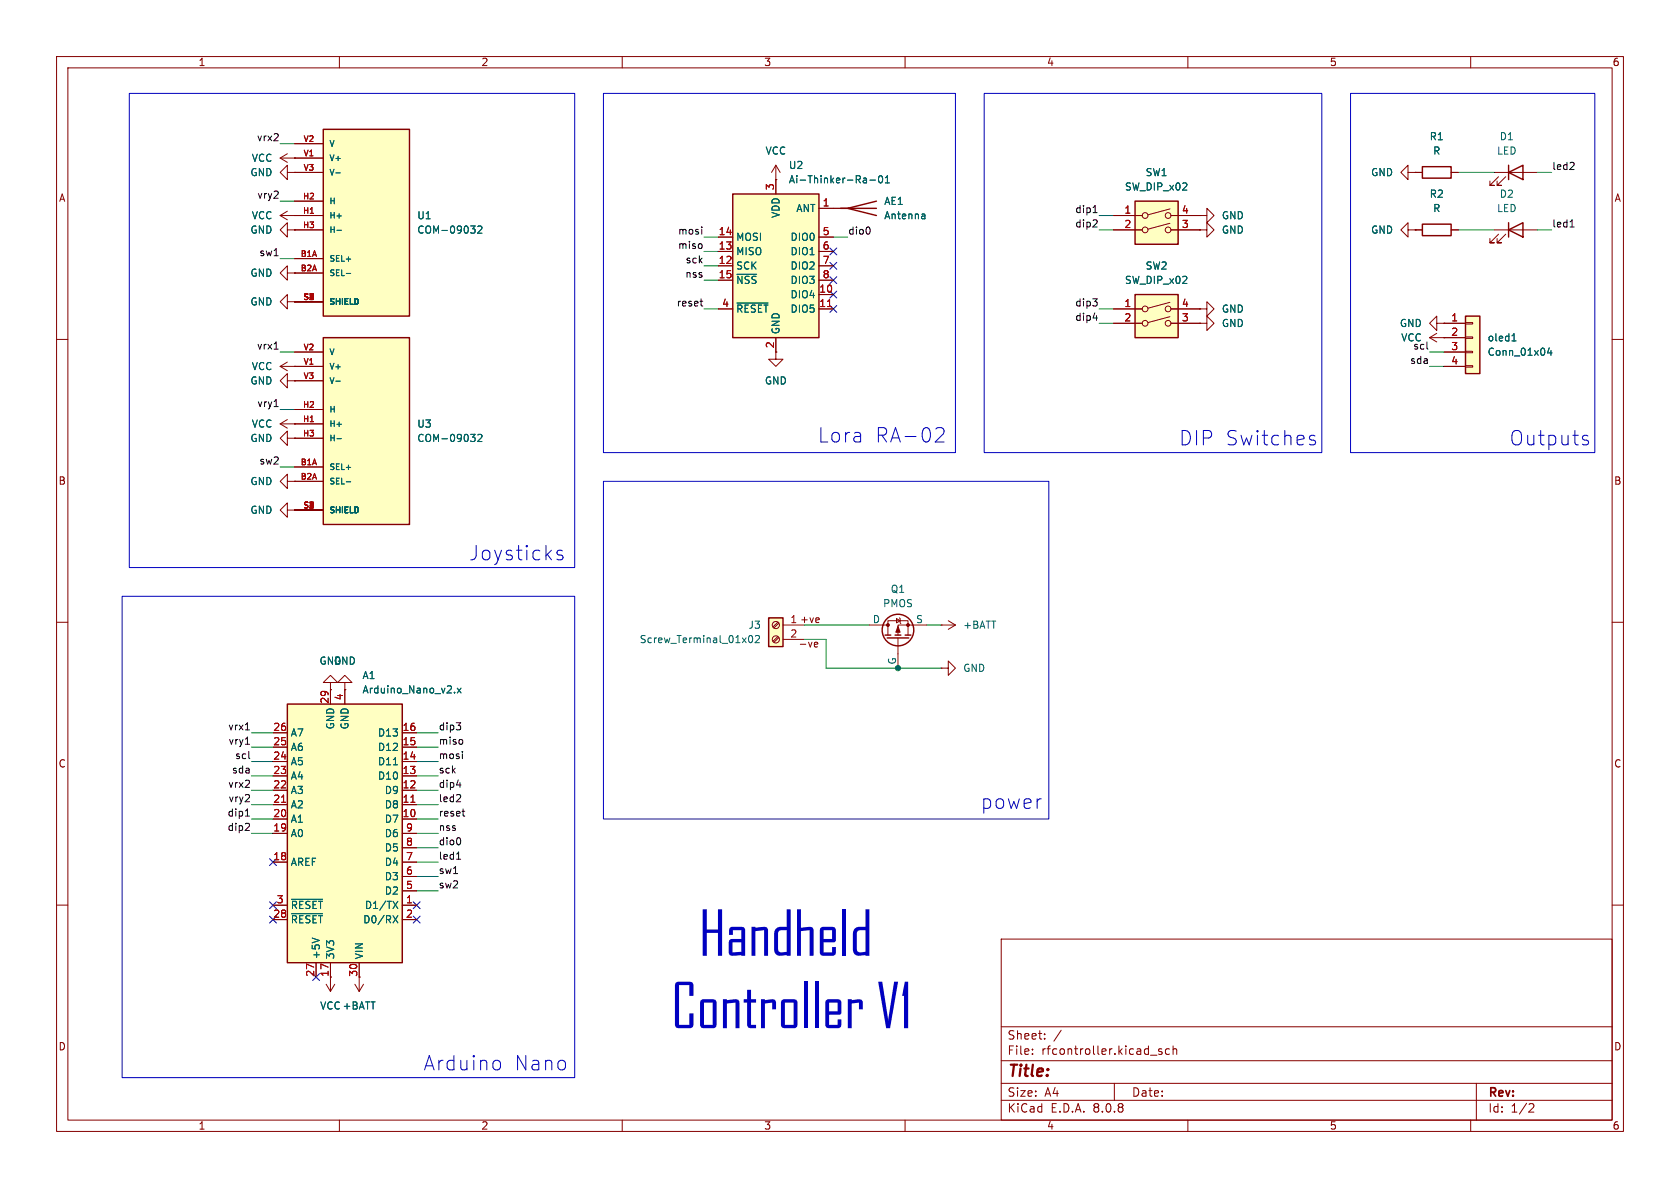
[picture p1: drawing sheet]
<svg xmlns="http://www.w3.org/2000/svg" width="297mm" height="210mm" viewBox="0 0 297 210" stroke-linecap="round" stroke-linejoin="round" font-family="sans-serif">
<g fill="none" stroke="#840000" stroke-width=".18">
<path d="M10 10h277v190h-277zM12 12h273v186h-273zM60 10v2M110 10v2M160 10v2M210 10v2M260 10v2M10 60h2M285 60h2M10 110h2M285 110h2M10 160h2"/>
<path d="M177 166h108v32h-108zM285 160h2M60 198v2M110 198v2M160 198v2M177 194.5h108M177 191.5h108M177 187.5h108M177 181.5h108M182.5 186.3v.1M182.5 185.5v.1M184.7 183.6v.1"/>
<path d="M184.7 182.8v.1M187.6 182.1l-1.3 2M197 191.5v3M203.4 186.5h1.1M205.4 185.5l-.4-.1-.2 .2 .1 .2 .5 .2v.3h-.6M206.7 185.5l-.4-.1-.3 .3v.4l.2 .2h.5M207.4 185.5l.2-.1 .4 .1v.9M207.4 184.9v1.5M210 198v2M260 198v2M261 191.5v6.5M270.5 195.1l.5 .1 .2 .3-1 1.1h1"/>
</g>
<path d="M129.5 34.3h15.3v25.4h-15.3z" fill="#ffffc2"/>
<g fill="none" stroke="#840000" stroke-width=".25">
<path d="M129.5 34.3h15.3v25.4h-15.3zM156.5 112.3h1M156.8 112.8h3.9M158.2 112.3h1.1M160 112.3h1"/>
<circle cx="158.7" cy="111.4" r="2.79"/>
</g>
<g fill="none" stroke="#840000" stroke-width=".18">
<path d="M137.2 31.8v2.5M144.8 36.8h2.5M127 54.6h2.5M127 47h2.5M127 44.5h2.5M127 41.9h2.5M127 49.5h2.5M137.2 59.7v2.5M144.8 52.1h2.5M144.8 54.6h2.5M144.8 47h2.5M144.8 44.5h2.5"/>
<path d="M144.8 41.9h2.5M144.8 49.5h2.5M153.7 110.5h3.3M157 112.3v-2.6h3.5v2.6M158.5 109.3l.6 .4-.6 .4zM158.7 112.8v5.3M159 109.2l.1 .1v.8l.2 .1M163.8 110.5h-5.1v1.8M166.4 118.1h1.2v1.3l1.3-1.3-1.3-1.3v1.3M166.4 118.1h.1M61 120.7h1.2l-1.2-1.3-1.3 1.3h1.3v1.2M61 121.9h.1"/>
<path d="M62.7 174l.8 1.3M63.5 172.7v2.6M64.3 174l-.8 1.3"/>
</g>
<path d="M146.3 54.2h.7" fill="none" stroke="#a90000" stroke-width=".18"/>
<path d="M153 31.5l.2 .2v.6M153.2 32.3h-.1M153.2 31.8h-.1M153.8 31.8h1M155.5 31.1h.1a.68 .68 0 0 1 .5 .6 .68 .68 0 0 1-.5 .6 .84 .84 0 0 1-.1-1.2zM156.5 32.3h.7M156.5 31.4l.4-.3v1.2M130.3 48.5h3.5M130.3 53.6h5.5" fill="none" stroke="#006464" stroke-width=".18"/>
<g fill="#840000" stroke="#840000" stroke-width=".18">
<path d="M158.7 110.7l.4 1.1h-.7z"/>
<circle cx="160.5" cy="110.5" r=".25"/>
<circle cx="157" cy="110.5" r=".25"/>
</g>
<path d="M135.9 109.2h2.5v5.1h-2.5z" fill="#ffffc2"/>
<path d="M135.9 109.2h2.5v5.1h-2.5z" fill="none" stroke="#840000" stroke-width=".25"/>
<g fill="none" stroke="#840000" stroke-width=".18">
<path d="M49.5 38.1l1.3 .8M49.5 38.1h2.6M50.8 37.3l-1.3 .8M52.1 38.1h.1M49.5 74.9l1.3 .8M49.5 74.9h2.6M49.5 64.8l1.3 .7M49.5 64.8h2.6M50.8 67.3v-1.3l-1.3 1.3 1.3 1.3v-1.3h1.3M50.8 77.5v-1.3l-1.3 1.3 1.3 1.2v-1.2h1.3M50.8 74.2l-1.3 .7M50.8 64l-1.3 .8"/>
<path d="M52.1 74.9h.1M52.1 64.8h.1M52.1 67.3h.1M52.1 77.5h.1M50.8 85.1v-1.3l-1.3 1.3 1.3 1.3v-1.3h1.3M50.8 90.2v-1.3l-1.3 1.3 1.3 1.2v-1.2h1.3M52.1 85.1h.1M52.1 90.2h.1M137.5 112.5l-.8 .9M137.5 110l-.8 .8M137.7 112.7l-.9 .8M137.7 110.2l-.9 .8"/>
<path d="M138.4 110.5h3.8M138.4 113h3.8M166.4 110.5h.1M166.4 110.5h2.5M167.6 109.7l1.3 .8M168.9 110.5l-1.3 .8M58.4 120.7h1.3l-1.3-1.3-1.3 1.3h1.3v1.2M58.4 121.9h.1"/>
<circle cx="137.2" cy="110.5" r=".63"/>
<circle cx="137.2" cy="113" r=".63"/>
</g>
<path d="M132.5 112.5l.1-.2a.68 .68 0 0 1 .5 .7 .68 .68 0 0 1-.5 .6l-.1-.1-.2-.4zM133.5 112.5l.5-.2 .3 .4-.8 .9h.8" fill="none" stroke="#006464" stroke-width=".18"/>
<path d="M57.1 59.7h15.3v33h-15.3z" fill="#ffffc2"/>
<path d="M57.1 59.7h15.3v33h-15.3z" fill="none" stroke="#840000" stroke-width=".25"/>
<path d="M50.8 48.3v-1.3l-1.3 1.3 1.3 1.2v-1.2h1.3M52.1 48.3h.1M52.1 74.9h5M52.1 72.4h5M52.1 77.5h5M52.1 64.8h5M52.1 62.2h5M52.1 67.3h5M52.1 82.6h5M52.1 85.1h5M52.1 90.2h5" fill="none" stroke="#840000" stroke-width=".18"/>
<path d="M59.4 67.4h.8M59.6 77.5h.7M83.2 76.8h.8l-.4 .5M83.7 77.3l.3 .2v.3l-.3 .2M84.5 76.9l.5-.1 .2 .3-.8 .9h.8M61.2 85.2h.8" fill="none" stroke="#006464" stroke-width=".18"/>
<path d="M200.7 52.1h7.6v7.6h-7.6z" fill="#ffffc2"/>
<g fill="none" stroke="#840000" stroke-width=".18">
<path d="M196.8 54.6h5.1M196.8 57.2h5.1M206.8 56l-3.9 1M206.8 53.4l-3.9 1.1M207 54.6h5.1M207 57.2h5.1"/>
<circle cx="202.4" cy="57.2" r=".51"/>
<circle cx="202.4" cy="54.6" r=".51"/>
<circle cx="206.5" cy="57.2" r=".51"/>
<circle cx="206.5" cy="54.6" r=".51"/>
</g>
<path d="M200.7 52.1h7.6v7.6h-7.6z" fill="none" stroke="#840000" stroke-width=".25"/>
<path d="M200.7 35.6h7.6v7.6h-7.6z" fill="#ffffc2"/>
<g fill="none" stroke="#840000" stroke-width=".18">
<path d="M196.8 38.1h5.1M206.8 39.5l-3.9 1M206.8 36.9l-3.9 1.1M207 38.1h5.1M50.8 53.3v-1.2l-1.3 1.2 1.3 1.3v-1.3h1.3M52.1 53.3h.1M196.8 40.6h5.1M207 40.6h5.1M212.1 57.2h1.3v-1.3l1.2 1.3-1.2 1.2v-1.2M212.1 57.2h.1"/>
<circle cx="202.4" cy="38.1" r=".51"/>
<circle cx="206.5" cy="38.1" r=".51"/>
<circle cx="202.4" cy="40.6" r=".51"/>
<circle cx="206.5" cy="40.6" r=".51"/>
</g>
<path d="M200.7 35.6h7.6v7.6h-7.6z" fill="none" stroke="#840000" stroke-width=".25"/>
<path d="M57.1 22.9h15.3v33h-15.3z" fill="#ffffc2"/>
<path d="M57.1 22.9h15.3v33h-15.3z" fill="none" stroke="#840000" stroke-width=".25"/>
<path d="M52.1 38.1h5M52.1 35.6h5M52.1 27.9h5M52.1 25.4h5M52.1 30.5h5M52.1 45.7h5M52.1 48.3h5M52.1 40.6h5M52.1 53.3h5M57.7 174l.7 1.3M58.4 172.7v2.6M59.2 174l-.8 1.3" fill="none" stroke="#840000" stroke-width=".18"/>
<path d="M59.4 30.6h.8M83.2 39.9h.8l-.4 .5M59.6 40.7h.7M61.2 48.3h.8M83.7 40.4l.3 .3v.3l-.3 .2M84.5 40.1l.5-.2 .2 .4-.8 .9h.8" fill="none" stroke="#006464" stroke-width=".18"/>
<path d="M50.8 124.5h20.3v45.7h-20.3z" fill="#ffffc2"/>
<path d="M251.5 29.5h5v2h-5zM266.7 30.5l2.5-1.3v2.6zM266.7 29.2v2.6M266.7 39.4v2.5M266.7 40.6l2.5-1.2v2.5zM50.8 124.5h20.3v45.7h-20.3z" fill="none" stroke="#840000" stroke-width=".25"/>
<g fill="none" stroke="#840000" stroke-width=".18">
<path d="M248.9 30.5v-1.3l-1.3 1.3 1.3 1.3v-1.3h1.3M250.2 30.5h.1M250.2 30.5h1.3M256.5 30.5h1.3M264.2 30.5h7.6M264.9 31.2l-1.5 1.6h.8h-.8v-.8M266.2 31.2l-1.5 1.6h.7h-.7v-.8M212.1 54.6h1.3v-1.3l1.2 1.3-1.2 1.3v-1.3M212.1 54.6h.1M248.9 40.6v-1.2l-1.3 1.2 1.3 1.3v-1.3h1.3M250.2 40.6h.1M254 57.2v-1.3l-1.3 1.3 1.3 1.2v-1.2h1.3"/>
<path d="M255.3 57.2h.1M264.2 40.6h7.6M264.9 41.4l-1.5 1.5h.8h-.8v-.7M266.2 41.4l-1.5 1.5h.7h-.7v-.7M48.3 139.7h2.5M48.3 137.2h2.5M48.3 134.6h2.5M48.3 132.1h2.5M48.3 129.5h2.5M58.4 121.9v2.6M61 121.9v2.6M71.1 139.7h2.6"/>
<path d="M71.1 137.2h2.6M71.1 134.6h2.6M71.1 132.1h2.6M71.1 129.5h2.6M48.3 144.8h2.5M48.3 142.2h2.5M48.3 152.4h2.5M48.3 147.3h2.5M71.1 144.8h2.6M71.1 142.2h2.6M71.1 152.4h2.6M71.1 147.3h2.6"/>
<path d="M71.1 157.5h2.6M71.1 154.9h2.6M71.1 149.9h2.6M48.3 160h2.5M48.3 162.6h2.5M55.9 170.2v2.5M58.4 170.2v2.5M63.5 170.2v2.5M71.1 160h2.6M71.1 162.6h2.6"/>
</g>
<path d="M69.5 135.2h.8M80.4 122.4v.1M80.8 121.7l.7 .8M81.5 121.7l-.7 .8M51.5 159h5.5M69.5 159.3l.8 1.3M70.3 159.3l-.8 1.3M51.5 161.5h5.5M55.2 165.8l1.3 .4M69.5 161.9l.8 1.2M70.3 161.9l-.8 1.2" fill="none" stroke="#006464" stroke-width=".18"/>
<path d="M49.8 141.8h.7M72.6 141.8h.8" fill="none" stroke="#a90000" stroke-width=".18"/>
<path d="M259.1 55.9h2.5v10.1h-2.5z" fill="#ffffc2"/>
<g fill="none" stroke="#840000" stroke-width=".18">
<path d="M49.5 27.9l1.3 .8M49.5 27.9h2.6M50.8 30.5v-1.3l-1.3 1.3 1.3 1.3v-1.3h1.3M50.8 27.2l-1.3 .7M52.1 30.5h.1M52.1 27.9h.1M137.2 31.8h.1M137.2 29.2l-.8 1.3M137.2 29.2v2.6M137.2 29.2l.7 1.3M147.3 36.8h2.6M212.1 38.1h1.3v-1.3l1.2 1.3-1.2 1.3v-1.3"/>
<path d="M212.1 38.1h.1M50.8 40.6v-1.2l-1.3 1.2 1.3 1.3v-1.3h1.3M52.1 40.6h.1M212.1 40.6h1.3v-1.2l1.2 1.2-1.2 1.3v-1.3M212.1 40.6h.1M250.2 40.6h1.3M252.7 59.7h6.4M252.7 59.7l1.3 .8M254 58.9l-1.3 .8M255.3 59.7h.1M255.3 57.2h3.8M256.5 40.6h1.3"/>
<path d="M259.1 59.6h1.2v.2h-1.2zM259.1 57h1.2v.3h-1.2zM137.2 62.2v1.3h1.2l-1.2 1.3-1.3-1.3h1.3M255.3 62.2h3.8M255.3 64.8h3.8M259.1 64.6h1.2v.3h-1.2zM259.1 62.1h1.2v.3h-1.2zM144 114.3h.5M144 113.6l.4-.1 .2 .3-.6 .2M144.8 109.3v.2l-.6 .1"/>
</g>
<path d="M148.6 36.8h6.3M154.9 35.6l-5 1.2 5 1.3M251.5 39.6h5v2.1h-5zM259.1 55.9h2.5v10.1h-2.5z" fill="none" stroke="#840000" stroke-width=".25"/>
<path d="M163.3 37.8l.2 .2v.7M163.5 38.6l-.4 .1M163.5 38.1l-.4 .1M267.4 59.3l.3-.3v1.3M267.3 60.3h.7M273.9 61.5l-.3 .9h.8M274.2 62v.8" fill="none" stroke="#006464" stroke-width=".18"/>
<g fill="none" stroke="#0f0f0f" stroke-width=".18">
<path d="M193.2 37.6h.8M193.8 38.9l.2 .2-.1 .3-.7 .7h.8M278.2 28.8l.1 .1-.1 .3-.7 .8h.8M48.5 45.2h.7M123.8 53.3h.4M124 54l.2 .1M124.1 40.1v.1M124.1 40.6v.8M124.1 43.2v.6M153.7 40.2l.1 .4-.1 .7M193.2 52.8h.8l-.5 .5M193.2 56.2h.8"/>
<path d="M193.8 53.4l.2 .2-.2 .4M277.6 40.1h.7M48.5 71.9h.7M48.5 61.7h.7M252.3 61.7h.1M43.4 129h.7M43.4 131.6h.7M44 134l.2 .1M80.7 127.8h.7l-.4 .4M80.7 138.8h.8M81.3 128.3l.1 .2-.1 .5M81.7 132.8v.2"/>
<path d="M81.7 133.3v.8M81.7 130.8v.6M43.4 144.3h.7M44 145.6l.1 .2-.1 .3-.7 .7h.8M80.2 154.4h.7M80.7 151.9h.7M81.3 140.5l.1 .2v.3l-.7 .7h.7M81.3 148.2l.1 .4-.1 .6M81.7 143.4h.5M81.9 144.2l.3 .1"/>
</g>
<path d="M165.6 75.7l.8-.1a.69 .69 0 0 1 .4 1.1l-1.5 1.4h1.6M88 187.4l.5 .5v.7l-.5 .5" fill="none" stroke="#0000c2" stroke-width=".18"/>
<g fill="#0000c2">
<path d="M124.2 160.7h.8v3.6h1.9v-3.6h.8v8.3h-.8v-4.1h-1.9v4.1h-.8z"/>
<path d="M129 164l.3-.1 1.8-.1 .4 .1 .2 .4v4.7h-.7v-.2l-1.2 .1a.78 .78 0 0 1-1-.5l2.3-.2v-1.6h-1.6v1.8h-.7l.1-2.2 .3-.2h1.9v-1.6h-1.5v.9h-.7z"/>
<path d="M132.9 163.8h.6v.2l1.3-.1a.78 .78 0 0 1 1 .5v4.6h-.7v-4.6l-1.6 .2v4.4h-.6z"/>
<path d="M139.1 160.7h.7v8.3h-.7v-.2l-.8 .1a1.05 1.05 0 0 1-1.4-1v-2.9h.6v2.8a.66 .66 0 0 0 1 .5l.6-.1v-3.8l-1.4 .1-.2 .5h-.6a1.11 1.11 0 0 1 1-1.2h1.2z"/>
<path d="M140.9 160.7h.7v3.3l1.2-.1a.77 .77 0 0 1 1 .5v4.6h-.7v-4.6l-1.5 .2v4.4h-.7z"/>
<path d="M145 164.1l.3-.2 1.9-.1 .4 .1 .2 .4v2l-.3 .3h-1.9v1.8h1.5v-1h.7l-.1 1.3-.3 .2-1.9 .1-.4-.1-.2-.4v-2.5h2.2v-1.6h-1.5v1.6h-.7z"/>
<path d="M148.9 160.7h.7v8.3h-.7z"/>
<path d="M153 160.7h.7v8.3h-.7v-.2l-.8 .1a1.05 1.05 0 0 1-1.4-1v-2.9h.7v2.8a.66 .66 0 0 0 .9 .5l.6-.1v-3.8l-1.3 .1-.2 .5h-.7a1.11 1.11 0 0 1 1.1-1.2h1.1z"/>
</g>
<path d="M22.9 16.5h78.7v83.8h-78.7zM106.7 16.5h62.2v63.5h-62.2zM174 16.5h59.7v63.5h-59.7zM238.8 16.5h43.1v63.5h-43.1zM231.6 77.7l.6 .1 .4 .4-.1 .3-.8 .1M231.6 77.1l.3-.2 .6 .2M280.1 77.8l.6 .1 .1 .4-.3 .3h-.5M280.1 76.9l.6 .2M99.4 97.4l-.6-.1-.3 .3 .1 .4 .8 .2 .1 .3-.1 .3-.2 .2-.7-.2M106.7 85.1h78.7v59.7h-78.7zM21.6 105.4h80v85.1h-80z" fill="none" stroke="#0000c2" stroke-width=".18"/>
<g fill="none" stroke="#009600" stroke-width=".18">
<path d="M49.5 25.4h2.6M49.5 35.6h2.6M194.3 38.1h2.5M257.8 30.5h6.4M271.8 30.5h2.5M49.5 45.7h2.6M124.5 41.9h2.5M124.5 54.6h2.5M124.5 44.5h2.5M124.5 49.5h2.5M124.5 47h2.5M147.3 41.9h2.6"/>
<path d="M194.3 54.6h2.5M194.3 57.2h2.5M194.3 40.6h2.5M257.8 40.6h6.4M271.8 40.6h2.5M49.5 72.4h2.6M49.5 62.2h2.6M252.7 64.8h2.6M252.7 62.2h2.6M49.5 82.6h2.6M142.2 113h3.8v5.1h20.4M142.2 110.5h11.5"/>
<path d="M163.8 110.5h2.6M44.4 129.5h3.9M44.4 132.1h3.9M44.4 134.6h3.9M44.4 139.7h3.9M44.4 137.2h3.9M73.7 129.5h3.8M73.7 132.1h3.8M73.7 134.6h3.8M73.7 139.7h3.8M73.7 137.2h3.8M44.4 144.8h3.9"/>
<path d="M44.4 147.3h3.9M44.4 142.2h3.9M73.7 144.8h3.8M73.7 154.9h3.8M73.7 152.4h3.8M73.7 157.5h3.8M73.7 149.9h3.8M73.7 147.3h3.8M73.7 142.2h3.8"/>
</g>
<g fill="none" stroke="#000084" stroke-width=".18">
<path d="M146.7 51.5l1.2 1.2M146.7 46.4l1.2 1.2M146.7 43.8l1.2 1.3M146.7 54l1.2 1.2M146.7 48.9l1.2 1.2M147.9 51.5l-1.2 1.2M147.9 46.4l-1.2 1.2M147.9 43.8l-1.2 1.3M147.9 54l-1.2 1.2M147.9 48.9l-1.2 1.2M47.7 151.8l1.2 1.2M47.7 159.4l1.2 1.2"/>
<path d="M48.9 151.8l-1.2 1.2M48.9 159.4l-1.2 1.2M73.1 159.4l1.2 1.2M74.3 159.4l-1.2 1.2M47.7 162l1.2 1.2M48.9 162l-1.2 1.2M55.3 172.1l1.2 1.2M56.5 172.1l-1.2 1.2M73.1 162l1.2 1.2M74.3 162l-1.2 1.2"/>
</g>
<g fill="none" stroke="#840000" stroke-width=".18">
<path d="M52.1 38.1h.1M52.1 27.9h.1M52.1 30.5h.1M52.1 38.1h5M52.1 35.6h5M52.1 27.9h5M52.1 25.4h5M52.1 30.5h5M137.2 31.8h.1M137.2 31.8v2.5M144.8 36.8h5.1M196.8 38.1h5.1"/>
<path d="M207 38.1h5.1M212.1 38.1h.1M250.2 30.5h.1M250.2 30.5h1.3M256.5 30.5h1.3M52.1 53.3h.1M52.1 48.3h.1M52.1 40.6h.1M52.1 40.6h5M52.1 45.7h5M52.1 48.3h5M52.1 53.3h5"/>
<path d="M127 54.6h2.5M127 47h2.5M127 44.5h2.5M127 41.9h2.5M127 49.5h2.5M137.2 59.7v2.5M144.8 52.1h2.5M144.8 54.6h2.5M144.8 47h2.5M144.8 44.5h2.5M144.8 41.9h2.5M144.8 49.5h2.5"/>
<path d="M196.8 54.6h5.1M196.8 57.2h5.1M196.8 40.6h5.1M207 54.6h5.1M207 57.2h5.1M207 40.6h5.1M212.1 57.2h.1M212.1 54.6h.1M212.1 40.6h.1M250.2 40.6h.1M250.2 40.6h1.3M255.3 59.7h.1"/>
<path d="M255.3 57.2h.1M255.3 57.2h3.8M255.3 59.7h3.8M256.5 40.6h1.3M52.1 77.5h.1M52.1 67.3h.1M52.1 64.8h.1M52.1 74.9h.1M52.1 74.9h5M52.1 72.4h5M52.1 77.5h5M52.1 64.8h5"/>
<path d="M52.1 62.2h5M52.1 67.3h5M255.3 64.8h3.8M255.3 62.2h3.8M52.1 90.2h.1M52.1 85.1h.1M52.1 82.6h5M52.1 85.1h5M52.1 90.2h5M48.3 139.7h2.5M48.3 137.2h2.5M48.3 134.6h2.5"/>
<path d="M48.3 132.1h2.5M48.3 129.5h2.5M58.4 121.9h.1M58.4 121.9v2.6M61 121.9h.1M61 121.9v2.6M71.1 139.7h2.6M71.1 137.2h2.6M71.1 134.6h2.6M71.1 132.1h2.6M71.1 129.5h2.6M48.3 144.8h2.5"/>
<path d="M48.3 142.2h2.5M48.3 152.4h2.5M48.3 147.3h2.5M71.1 144.8h2.6M71.1 142.2h2.6M71.1 152.4h2.6M71.1 147.3h2.6M71.1 157.5h2.6M71.1 154.9h2.6M71.1 149.9h2.6M48.3 160h2.5M48.3 162.6h2.5"/>
<path d="M55.9 170.2v2.5M58.4 170.2v2.5M63.5 170.2v2.5M71.1 160h2.6M71.1 162.6h2.6"/>
</g>
<g fill="none" stroke="#006464" stroke-width=".18">
<path d="M59.4 30.6h.8M83.2 39.9h.8l-.4 .5M153 31.5l.2 .2v.6M153.2 32.3h-.1M153.2 31.8h-.1M153.8 31.8h1M155.5 31.1h.1a.68 .68 0 0 1 .5 .6 .68 .68 0 0 1-.5 .6 .84 .84 0 0 1-.1-1.2zM156.5 32.3h.7M156.5 31.4l.4-.3v1.2M163.3 37.8l.2 .2v.7M163.5 38.6l-.4 .1M163.5 38.1l-.4 .1"/>
<path d="M59.6 40.7h.7M61.2 48.3h.8M83.7 40.4l.3 .3v.3l-.3 .2M84.5 40.1l.5-.2 .2 .4-.8 .9h.8M130.3 48.5h3.5M130.3 53.6h5.5M267.4 59.3l.3-.3v1.3M59.4 67.4h.8M59.6 77.5h.7M83.2 76.8h.8l-.4 .5M83.7 77.3l.3 .2v.3l-.3 .2M84.5 76.9l.5-.1 .2 .3-.8 .9h.8"/>
<path d="M267.3 60.3h.7M273.9 61.5l-.3 .9h.8M274.2 62v.8M61.2 85.2h.8M69.5 135.2h.8M80.4 122.4v.1M80.8 121.7l.7 .8M81.5 121.7l-.7 .8M51.5 159h5.5M69.5 159.3l.8 1.3M70.3 159.3l-.8 1.3M51.5 161.5h5.5"/>
<path d="M55.2 165.8l1.3 .4M69.5 161.9l.8 1.2M70.3 161.9l-.8 1.2"/>
</g>
<path d="M146.3 54.2h.7M49.8 141.8h.7M72.6 141.8h.8" fill="none" stroke="#a90000" stroke-width=".18"/>
<circle cx="158.7" cy="118.1" r=".46" fill="#009600" stroke="#009600" stroke-width=".18"/>
<text font-size="10.6" fill="#0000c2" x="118.7" y="185">Controller</text>
<g font-size="3.5" fill="#0000c2">
<text x="144.6" y="78.5">Lora</text>
<text x="154.7" y="78.5">RA-02</text>
<text x="208.4" y="79">DIP Switches</text>
<text x="266.8" y="79">Outputs</text>
<text x="82.9" y="99.3">Joysticks</text>
<text x="173.3" y="143.2">power</text>
<text x="74.8" y="189.5">Arduino</text>
<text x="90.9" y="189.5">Nano</text>
</g>
<text font-size="2.8" fill="#840000" x="178" y="190.9">Title:</text>
<g font-size="2.1" fill="#840000">
<text x="178" y="184">Sheet:</text>
<text x="178" y="186.7">File:</text>
<text x="184.1" y="186.7">rfcontroller.kicad_sch</text>
<text x="178" y="196.9">KiCad</text>
<text x="178" y="194.1">Size:</text>
<text x="184.7" y="194.1">A4</text>
<text x="185.7" y="196.9">E.D.A.</text>
<text x="193.3" y="196.9">8.0.8</text>
<text x="200" y="194.1">Date:</text>
<text x="263" y="194.3">Rev:</text>
<text x="263" y="196.9">Id:</text>
<text x="267.1" y="196.9">1/2</text>
</g>
<g font-size="1.8" fill="#840000">
<text x="35" y="11.9">1</text>
<text x="85" y="11.9">2</text>
<text x="135" y="11.9">3</text>
<text x="185" y="11.9">4</text>
<text x="235" y="11.9">5</text>
<text x="285" y="11.9">6</text>
<text x="10.3" y="35.9">A</text>
<text x="285.3" y="35.9">A</text>
<text x="136.9" y="61.7" transform="rotate(-90 136.9 61.7)">2</text>
<text x="10.3" y="85.9">B</text>
<text x="285.3" y="85.9">B</text>
<text x="139.6" y="110.2">1 +ve</text>
<text x="141.1" y="114.7">-ve</text>
<text x="10.3" y="135.9">C</text>
<text x="285.3" y="135.9">C</text>
<text x="63.2" y="172.8" transform="rotate(-90 63.2 172.8)">30</text>
<text x="10.3" y="185.9">D</text>
<text x="285.3" y="185.9">D</text>
<text x="35" y="199.9">1</text>
<text x="85" y="199.9">2</text>
<text x="135" y="199.9">3</text>
<text x="185" y="199.9">4</text>
<text x="235" y="199.9">5</text>
<text x="285" y="199.9">6</text>
</g>
<g font-size="1.8" fill="#006464">
<text x="44.4" y="28.8">VCC</text>
<text x="135.2" y="27.5">VCC</text>
<text x="252.7" y="25">R1</text>
<text x="253.3" y="27.5">R</text>
<text x="264.6" y="27.5">LED</text>
<text x="265" y="25">D1</text>
<text x="44.2" y="31.3">GND</text>
<text x="139.4" y="32.6">Ai-Thinker-Ra-01</text>
<text x="139.4" y="30.1">U2</text>
<text x="198.8" y="33.9">SW_DIP_x02</text>
<text x="202.4" y="31.3">SW1</text>
<text x="242.3" y="31.3">GND</text>
<text x="252.7" y="35.2">R2</text>
<text x="265" y="35.2">D2</text>
<text x="44.2" y="41.5">GND</text>
<text x="44.4" y="39">VCC</text>
<text x="73.7" y="39">U1</text>
<text x="73.7" y="41.5">COM-09032</text>
<text x="138" y="38.6" transform="rotate(-90 138 38.6)">VDD</text>
<text x="140.7" y="37.7">ANT</text>
<text x="156.2" y="36.4">AE1</text>
<text x="156.2" y="39">Antenna</text>
<text x="215.9" y="39">GND</text>
<text x="215.9" y="41.5">GND</text>
<text x="242.3" y="41.5">GND</text>
<text x="253.3" y="37.7">R</text>
<text x="264.6" y="37.7">LED</text>
<text x="130" y="47.9">SCK</text>
<text x="130" y="45.3">MISO</text>
<text x="130" y="42.8">MOSI</text>
<text x="139.7" y="42.8">DIO0</text>
<text x="139.7" y="45.3">DIO1</text>
<text x="139.7" y="47.9">DIO2</text>
<text x="202.4" y="47.9">SW2</text>
<text x="44.2" y="49.1">GND</text>
<text x="130" y="50.4">~{NSS}</text>
<text x="139.7" y="52.9">DIO4</text>
<text x="139.7" y="50.4">DIO3</text>
<text x="198.8" y="50.4">SW_DIP_x02</text>
<text x="44.2" y="54.2">GND</text>
<text x="130" y="55.5">~{RESET}</text>
<text x="138" y="59.2" transform="rotate(-90 138 59.2)">GND</text>
<text x="139.7" y="55.5">DIO5</text>
<text x="215.9" y="58">GND</text>
<text x="215.9" y="55.5">GND</text>
<text x="247.4" y="58">GND</text>
<text x="44.4" y="65.6">VCC</text>
<text x="247.6" y="60.6">VCC</text>
<text x="249.7" y="61.9">scl</text>
<text x="262.9" y="60.6">oled1</text>
<text x="262.9" y="63.1">Conn_01x04</text>
<text x="44.2" y="68.2">GND</text>
<text x="135.1" y="68.2">GND</text>
<text x="44.4" y="75.8">VCC</text>
<text x="73.7" y="75.8">U3</text>
<text x="44.2" y="78.3">GND</text>
<text x="73.7" y="78.3">COM-09032</text>
<text x="44.2" y="86">GND</text>
<text x="44.2" y="91">GND</text>
<text x="156" y="107.5">PMOS</text>
<text x="157.4" y="105">Q1</text>
<text x="113" y="113.9">Screw_Terminal_01x02</text>
<text x="132.2" y="111.4">J3</text>
<text x="154.2" y="110.2">D</text>
<text x="161.9" y="110.2">S</text>
<text x="170.2" y="111.4">+BATT</text>
<text x="56.4" y="117.7">GND</text>
<text x="58.9" y="117.7">GND</text>
<text x="158.5" y="117.6" transform="rotate(-90 158.5 117.6)">G</text>
<text x="170.2" y="119">GND</text>
<text x="64" y="120.2">A1</text>
<text x="64" y="122.8">Arduino_Nano_v2.x</text>
<text x="51.3" y="130.4">A7</text>
<text x="59.3" y="129" transform="rotate(-90 59.3 129)">GND</text>
<text x="61.8" y="129" transform="rotate(-90 61.8 129)">GND</text>
<text x="66.7" y="130.4">D13</text>
<text x="51.3" y="135.5">A5</text>
<text x="51.3" y="132.9">A6</text>
<text x="66.7" y="135.5">D11</text>
<text x="66.7" y="132.9">D12</text>
<text x="51.3" y="143.1">A2</text>
<text x="51.3" y="140.6">A3</text>
<text x="51.3" y="138">A4</text>
<text x="66.7" y="138">D10</text>
<text x="67.9" y="143.1">D8</text>
<text x="67.9" y="140.6">D9</text>
<text x="51.3" y="148.2">A0</text>
<text x="51.3" y="145.6">A1</text>
<text x="67.9" y="145.6">D7</text>
<text x="67.9" y="148.2">D6</text>
<text x="51.3" y="153.3">AREF</text>
<text x="67.9" y="155.8">D3</text>
<text x="67.9" y="153.3">D4</text>
<text x="67.9" y="150.7">D5</text>
<text x="51.3" y="160.9">~{RESET}</text>
<text x="64.4" y="160.9">D1/TX</text>
<text x="67.9" y="158.3">D2</text>
<text x="51.3" y="163.4">~{RESET}</text>
<text x="64.1" y="163.4">D0/RX</text>
<text x="56.7" y="169.7" transform="rotate(-90 56.7 169.7)">+5V</text>
<text x="59.3" y="169.7" transform="rotate(-90 59.3 169.7)">3V3</text>
<text x="64.4" y="169.7" transform="rotate(-90 64.4 169.7)">VIN</text>
<text x="56.5" y="178.7">VCC+BATT</text>
</g>
<g font-size="1.8" fill="#0f0f0f">
<text x="45.3" y="25.1">vrx2</text>
<text x="45.4" y="35.2">vry2</text>
<text x="274.3" y="30.1">led2</text>
<text x="119.8" y="41.6">mosi</text>
<text x="149.9" y="41.6">dio0</text>
<text x="190" y="40.3">dip2</text>
<text x="190" y="37.8">dip1</text>
<text x="274.3" y="40.3">led1</text>
<text x="45.8" y="45.4">sw1</text>
<text x="119.8" y="44.1">miso</text>
<text x="121.1" y="46.6">sck</text>
<text x="121.1" y="49.2">nss</text>
<text x="119.5" y="54.3">reset</text>
<text x="190" y="54.3">dip3</text>
<text x="190" y="56.8">dip4</text>
<text x="45.3" y="61.9">vrx1</text>
<text x="249.2" y="64.4">sda</text>
<text x="45.4" y="72">vry1</text>
<text x="45.8" y="82.2">sw2</text>
<text x="40.3" y="129.2">vrx1</text>
<text x="40.3" y="131.7">vry1</text>
<text x="77.5" y="131.7">miso</text>
<text x="77.5" y="129.2">dip3</text>
<text x="40.9" y="136.8">sda</text>
<text x="41.5" y="134.3">scl</text>
<text x="77.5" y="134.3">mosi</text>
<text x="77.5" y="136.8">sck</text>
<text x="40.3" y="139.4">vrx2</text>
<text x="40.3" y="141.9">vry2</text>
<text x="77.5" y="139.4">dip4</text>
<text x="77.5" y="141.9">led2</text>
<text x="40.1" y="144.4">dip1</text>
<text x="40.1" y="147">dip2</text>
<text x="77.5" y="147">nss</text>
<text x="77.5" y="149.5">dio0</text>
<text x="77.5" y="144.4">reset</text>
<text x="77.5" y="154.6">sw1</text>
<text x="77.5" y="152.1">led1</text>
<text x="77.5" y="157.1">sw2</text>
</g>
<g font-size="1.8" fill="#a90000">
<text x="136.9" y="33.7" transform="rotate(-90 136.9 33.7)">3</text>
<text x="127" y="41.7">14</text>
<text x="145.3" y="36.6">1</text>
<text x="145.3" y="41.7">5</text>
<text x="198.7" y="37.8">1</text>
<text x="198.7" y="40.4">2</text>
<text x="208.8" y="40.4">3</text>
<text x="208.8" y="37.8">4</text>
<text x="127" y="46.7">12</text>
<text x="127" y="44.2">13</text>
<text x="145.3" y="44.2">6</text>
<text x="145.3" y="46.7">7</text>
<text x="127" y="49.3">15</text>
<text x="144.7" y="51.8">10</text>
<text x="145.3" y="49.3">8</text>
<text x="127.6" y="54.4">4</text>
<text x="144.7" y="54.4">11</text>
<text x="198.7" y="54.4">1</text>
<text x="198.7" y="56.9">2</text>
<text x="208.8" y="56.9">3</text>
<text x="208.8" y="54.4">4</text>
<text x="256.5" y="56.9">1</text>
<text x="256.5" y="59.4">2</text>
<text x="256.5" y="62">3</text>
<text x="256.5" y="64.5">4</text>
<text x="139.6" y="112.8">2</text>
<text x="58.2" y="124.5" transform="rotate(-90 58.2 124.5)">29</text>
<text x="60.7" y="123.9" transform="rotate(-90 60.7 123.9)">4</text>
<text x="48.2" y="131.8">25</text>
<text x="48.2" y="129.3">26</text>
<text x="71.1" y="131.8">15</text>
<text x="71.1" y="129.3">16</text>
<text x="48.2" y="136.9">23</text>
<text x="48.2" y="134.4">24</text>
<text x="71.1" y="136.9">13</text>
<text x="71.1" y="134.4">14</text>
<text x="48.2" y="142">21</text>
<text x="48.2" y="139.4">22</text>
<text x="71.1" y="142">11</text>
<text x="71.1" y="139.4">12</text>
<text x="48.2" y="147.1">19</text>
<text x="48.2" y="144.5">20</text>
<text x="71.1" y="144.5">10</text>
<text x="71.7" y="149.6">8</text>
<text x="71.7" y="147.1">9</text>
<text x="48.2" y="152.1">18</text>
<text x="71.7" y="154.7">6</text>
<text x="71.7" y="152.1">7</text>
<text x="48.8" y="159.8">3</text>
<text x="71.7" y="159.8">1</text>
<text x="71.7" y="157.2">5</text>
<text x="48.2" y="162.3">28</text>
<text x="71.7" y="162.3">2</text>
<text x="55.6" y="172.8" transform="rotate(-90 55.6 172.8)">27</text>
<text x="58.2" y="172.8" transform="rotate(-90 58.2 172.8)">17</text>
</g>
<g font-size="1.4" fill="#a90000">
<text x="53.6" y="27.7">V1</text>
<text x="53.6" y="25.1">V2</text>
<text x="53.5" y="35.3">H2</text>
<text x="53.6" y="30.2">V3</text>
<text x="53.5" y="37.8">H1</text>
<text x="53.5" y="40.4">H3</text>
<text x="53.1" y="45.5">B1A</text>
<text x="53.1" y="48">B2A</text>
<text x="53.5" y="53.1">S1</text>
<text x="54.5" y="53.1">2</text>
<text x="53.6" y="64.5">V1</text>
<text x="53.6" y="62">V2</text>
<text x="53.6" y="67.1">V3</text>
<text x="53.5" y="74.7">H1</text>
<text x="53.5" y="72.1">H2</text>
<text x="53.5" y="77.2">H3</text>
<text x="53.1" y="82.3">B1A</text>
<text x="53.1" y="84.8">B2A</text>
<text x="53.5" y="89.9">S1</text>
<text x="54.5" y="89.9">2</text>
</g>
<g font-size="1.4" fill="#006464">
<text x="58.2" y="28.7">V+</text>
<text x="58.2" y="26.1">V</text>
<text x="58.2" y="31.2">V-</text>
<text x="58.2" y="38.8">H+</text>
<text x="58.2" y="36.3">H</text>
<text x="58.2" y="41.4">H-</text>
<text x="58.2" y="46.5">SEL+</text>
<text x="58.2" y="49">SEL-</text>
<text x="58.2" y="54.1">SHIELD</text>
<text x="58.2" y="65.5">V+</text>
<text x="58.2" y="63">V</text>
<text x="58.2" y="68">V-</text>
<text x="58.2" y="75.7">H+</text>
<text x="58.2" y="73.1">H</text>
<text x="58.2" y="83.3">SEL+</text>
<text x="58.2" y="78.2">H-</text>
<text x="58.2" y="85.8">SEL-</text>
<text x="58.2" y="90.9">SHIELD</text>
</g>
</svg>
